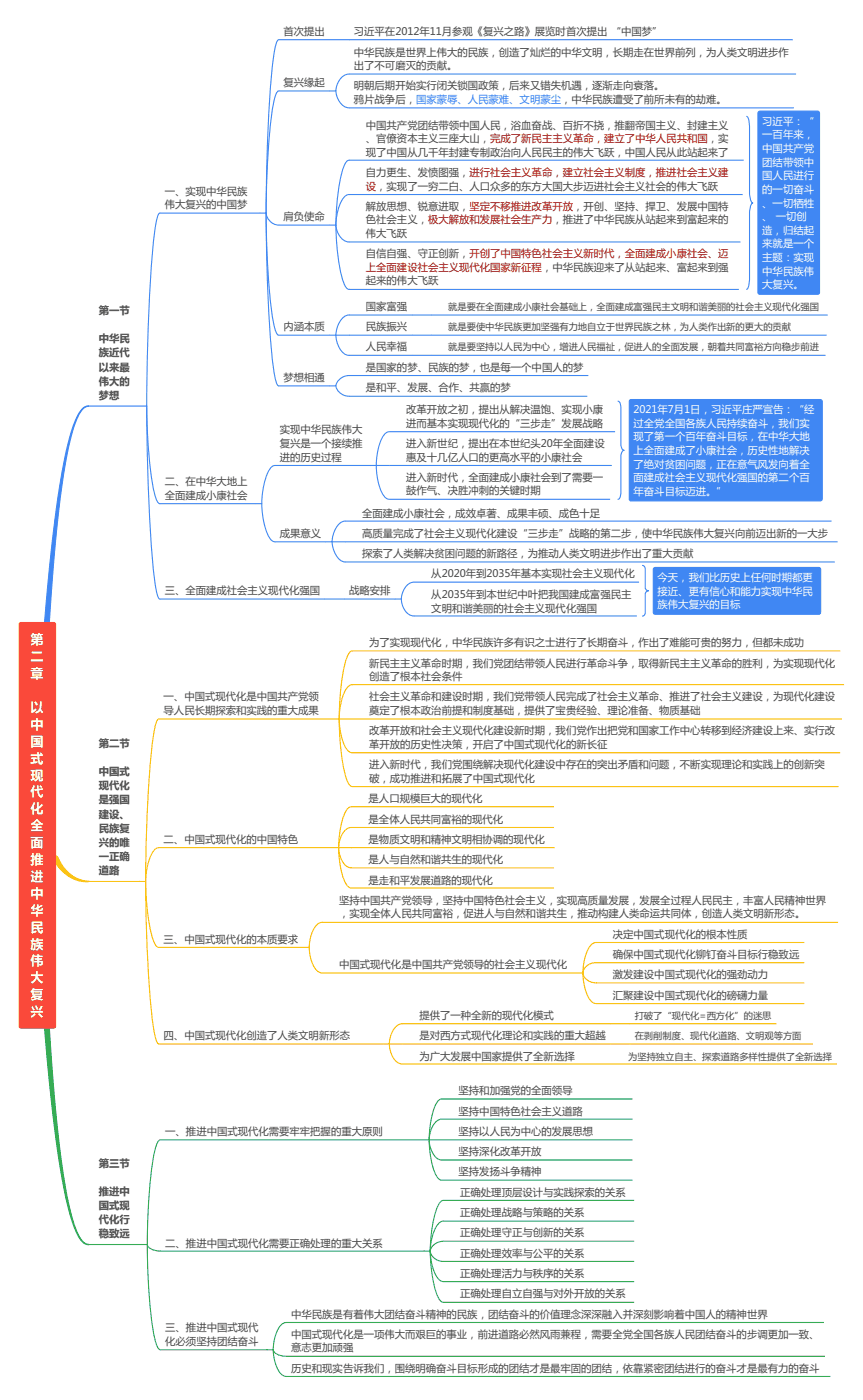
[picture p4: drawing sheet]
<svg xmlns="http://www.w3.org/2000/svg" width="412mm" height="669mm" viewBox="0 0 412 669" stroke-linecap="round" stroke-linejoin="round" font-family="sans-serif">
<path d="M356 56h1l1 4v33v2l1 2-1 1v3v33l-1 3-1 1M295 192h1v2v18l1 2 1 1-1 1-1 2v18v2h-1M307 270h1v1v10l2 1-2 1v10v1h-1" fill="none" stroke="#4087f3" stroke-width=".52"/>
<path d="M39 195l3-1a12 12 0 0 0-7 10l-3 14-3 21-3 26-2 32a1.4 1.4 0 0 1-2 2 1.2 1.2 0 0 1-1-2l4-40 4-31 5-20 3-7z" fill-rule="evenodd" fill="#4087f3"/>
<path d="M39 195l3-1a12 12 0 0 0-7 10l-3 14-3 21-3 26-2 32a1.4 1.4 0 0 1-2 2 1.2 1.2 0 0 1-1-2l4-40 4-31 5-20 3-7z" fill="none" stroke="#4087f3" stroke-width=".48"/>
<path d="M26 409a1.6 1.6 0 0 1 1 0 1.6 1.6 0 0 1 1 1l3 4 3 4 4 2 4 1-5-1-6-3a16 16 0 0 1-6-8z" fill-rule="evenodd" fill="#fbbf04"/>
<path d="M26 409a1.6 1.6 0 0 1 1 0 1.6 1.6 0 0 1 1 1l3 4 3 4 4 2 4 1-5-1-6-3a16 16 0 0 1-6-8z" fill="none" stroke="#fbbf04" stroke-width=".48"/>
<path d="M22 490h1l1 1 3 41 4 32 3 17 4 10a6 6 0 0 0 4 3 9 9 0 0 1-6-8l-5-15-3-21-5-36-2-23z" fill-rule="evenodd" fill="#34ab52"/>
<path d="M22 490h1l1 1 3 41 4 32 3 17 4 10a6 6 0 0 0 4 3 9 9 0 0 1-6-8l-5-15-3-21-5-36-2-23z" fill="none" stroke="#34ab52" stroke-width=".48"/>
<g fill="none" stroke="#4087f3" stroke-width=".52">
<path d="M133 19a26 26 0 0 0-3 14 797 797 0 0 0-3 69h-3M158 19h9M167 35a8 8 0 0 0-7 8h-2M133 43a15 15 0 0 0-3 10 396 396 0 0 0-3 49M160 43a8 8 0 0 0 7 9M167 76a11 11 0 0 0-4 9l-2 11-1 11h-2M167 93a11 11 0 0 0-6 10l-1 4M76 102a32 32 0 0 0-3 15 942 942 0 0 0-3 77h-3M127 102a6 6 0 0 0 6 5M127 102a294 294 0 0 0 4 55l2 3M127 102a583 583 0 0 0 4 78l1 3 1 1M160 107a8 8 0 0 0 7 9"/>
<path d="M160 107l2 18a25 25 0 0 0 4 13h1M167 150a9 9 0 0 0-7 10h-2M197 150h9M167 179a6 6 0 0 0-7 5h-2M167 160h-6a9 9 0 0 0 6 10M197 160h9M197 170h9M160 184a6 6 0 0 0 7 5M186 206a11 11 0 0 0-6 10v6h-3M131 222a12 12 0 0 0-5 11l-1 7h-3M186 222h-6v3a18 18 0 0 0 5 13h1M76 240a13 13 0 0 1-3-9l-2-18-1-19a705 705 0 0 0 5 88v3l1 1"/>
<path d="M125 240l1 7a17 17 0 0 0 5 12M165 249a10 10 0 0 0-6 10h-3M165 259h-6a10 10 0 0 0 6 9M198 278a8 8 0 0 0-6 8h-3M155 286h9M192 286a8 8 0 0 0 6 8"/>
</g>
<g fill="none" stroke="#fbbf04" stroke-width=".52">
<path d="M168 311a10 10 0 0 0-4 8l-1 11-1 13h-3M168 327a8 8 0 0 0-5 7l-1 9M76 343a24 24 0 0 0-3 14 670 670 0 0 0-3 64h-3M162 343h6M162 343v3a18 18 0 0 0 5 13h1M162 343a87 87 0 0 0 4 31l2 2M168 385a9 9 0 0 0-5 8l-1 12h-3M168 395a9 9 0 0 0-6 10M76 405a11 11 0 0 0-6 10v6M162 405h6M162 405a9 9 0 0 0 6 9M162 405v7a18 18 0 0 0 5 12h1"/>
<path d="M70 421l1 18a26 26 0 0 0 4 13h1M70 421a502 502 0 0 0 4 74l2 3M148 452a14 14 0 0 0 5 13h1M154 440a10 10 0 0 0-6 10v2h-3M285 450a10 10 0 0 0-6 9l-1 6h-3M285 460a6 6 0 0 0-7 5M278 465a6 6 0 0 0 7 4M278 465v2a16 16 0 0 0 6 12h1M192 489a9 9 0 0 0-6 9h-3M192 498h-6a9 9 0 0 0 6 10M292 489h9M292 498h9"/>
<path d="M288 508h10"/>
</g>
<g fill="none" stroke="#34ab52" stroke-width=".52">
<path d="M211 525a9 9 0 0 0-5 7l-1 12h-3M211 534a10 10 0 0 0-6 10M77 544a12 12 0 0 0-4 9l-2 18-1 23h-3M205 544h6M205 544a9 9 0 0 0 6 10M205 544v7a19 19 0 0 0 5 12l1 1M212 573a10 10 0 0 0-5 9l-1 8-1 7h-2M77 597a6 6 0 0 1-7-3 217 217 0 0 0 5 48l2 3M205 597a6 6 0 0 0 7 5M205 597a18 18 0 0 0 6 15h1M205 597l1 10a24 24 0 0 0 5 15h1M212 583a11 11 0 0 0-6 10l-1 4"/>
<path d="M212 593a6 6 0 0 0-7 4M137 632a10 10 0 0 0-6 9l-1 4h-2M137 648a6 6 0 0 1-7-3 15 15 0 0 0 6 12h1"/>
</g>
<path d="M9 298l17-1 1 1v192l-1 1h-16l-1-1z" fill-rule="evenodd" fill="#fa493a"/>
<path d="M9 298l17-1 1 1v192l-1 1h-16l-1-1z" fill="none" stroke="#fa493a" stroke-width=".52"/>
<g fill="none" stroke="#4087f3" stroke-width=".52">
<path d="M133 19h25M167 19h212M167 35h213M133 43h25M167 52h212M167 76h188M167 93h188M76 102h48M133 107h25M167 116h187M167 138h186M42 194h25"/>
<path d="M76 240h46M76 286h79"/>
</g>
<path d="M76 343h83M76 405h83M42 421h25M76 452h69M76 498h107" fill="none" stroke="#fbbf04" stroke-width=".52"/>
<path d="M77 544h125M42 594h25M77 597h126M77 645h51" fill="none" stroke="#34ab52" stroke-width=".52"/>
<path d="M362 53h28l1 1v85v2h-28l-1-1z" fill-rule="evenodd" fill="#4087f3"/>
<g fill="none" stroke="#4087f3" stroke-width=".52">
<path d="M362 53h28l1 1v85v2h-28l-1-1zM167 150h30M133 160h25M167 179h114M133 184h25M167 189h113M186 206h108M131 222h46M186 222h106M186 238h105M131 259h25M165 259h235"/>
<path d="M165 249h232M165 268h234"/>
</g>
<path d="M301 191h91l1 1v47h-1h-91z" fill-rule="evenodd" fill="#4087f3"/>
<path d="M301 191h91l1 1v47h-1h-91zM198 278h107M164 286h25M198 294h106" fill="none" stroke="#4087f3" stroke-width=".52"/>
<path d="M312 271h79l1 1v21h-1h-78l-1-1z" fill-rule="evenodd" fill="#4087f3"/>
<path d="M206 150h189M167 160h30M167 170h30M206 160h189M206 170h188M312 271h79l1 1v21h-1h-78l-1-1z" fill="none" stroke="#4087f3" stroke-width=".52"/>
<g fill="none" stroke="#fbbf04" stroke-width=".52">
<path d="M168 311h233M168 327h235M168 343h234M168 359h233M168 376h232M168 385h97M168 395h97M168 405h97M168 414h97M168 424h97M154 440h246M285 450h99"/>
<path d="M285 460h99M154 465h121M285 469h99M285 479h99M192 489h100M192 498h100M301 489h70M301 498h87M192 508h96M298 508h102"/>
</g>
<g fill="none" stroke="#34ab52" stroke-width=".52">
<path d="M211 525h91M211 534h91M211 544h91M211 554h91M211 564h91M212 573h91M212 583h91M212 593h91M212 602h91M212 612h91M137 632h256M212 622h91"/>
<path d="M137 648h257M137 657h259"/>
</g>
<g font-size="6.2" fill="#fff">
<text x="15" y="308">第</text>
<text x="15" y="316">二</text>
<text x="15" y="324">章</text>
<text x="15" y="340">以</text>
<text x="15" y="348">中</text>
<text x="15" y="356">国</text>
<text x="15" y="364">式</text>
<text x="15" y="372">现</text>
<text x="15" y="380">代</text>
<text x="15" y="388">化</text>
<text x="15" y="396">全</text>
<text x="15" y="405">面</text>
<text x="15" y="413">推</text>
<text x="15" y="421">进</text>
<text x="15" y="429">中</text>
<text x="15" y="437">华</text>
<text x="15" y="445">民</text>
<text x="15" y="453">族</text>
<text x="15" y="461">伟</text>
<text x="15" y="469">大</text>
<text x="15" y="477">复</text>
<text x="15" y="485">兴</text>
</g>
<g font-size="4.9" fill="#454545">
<text x="135" y="17">首次提出</text>
<text x="169" y="17">习近平在2012年11月参观《复兴之路》展览时首次提出 “中国梦”</text>
<text x="169" y="27">中华民族是世界上伟大的民族，创造了灿烂的中华文明，长期走在世界前列，为人类文明进步作</text>
<text x="169" y="33">出了不可磨灭的贡献。</text>
<text x="135" y="41">复兴缘起</text>
<text x="169" y="43">明朝后期开始实行闭关锁国政策，后来又错失机遇，逐渐走向衰落。</text>
<text x="169" y="49">鸦片战争后，国家蒙辱、人民蒙难、文明蒙尘，中华民族遭受了前所未有的劫难。</text>
<text x="175" y="61">中国共产党团结带领中国人民，浴血奋战、百折不挠，推翻帝国主义、封建主义</text>
<text x="175" y="68">、官僚资本主义三座大山，完成了新民主主义革命，建立了中华人民共和国，实</text>
<text x="175" y="74">现了中国从几千年封建专制政治向人民民主的伟大飞跃，中国人民从此站起来了</text>
<text x="175" y="84">自力更生、发愤图强，进行社会主义革命，建立社会主义制度，推进社会主义建</text>
<text x="79" y="93">一、实现中华民族</text>
<text x="79" y="99">伟大复兴的中国梦</text>
<text x="175" y="100">解放思想、锐意进取，坚定不移推进改革开放，开创、坚持、捍卫、发展中国特</text>
<text x="135" y="105">肩负使命</text>
<text x="175" y="107">色社会主义，极大解放和发展社会生产力，推进了中华民族从站起来到富起来的</text>
<text x="175" y="113">伟大飞跃</text>
<text x="175" y="123">自信自强、守正创新，开创了中国特色社会主义新时代，全面建成小康社会、迈</text>
<text x="175" y="136">起来的伟大飞跃</text>
<text x="47" y="150">第一节</text>
<text x="175" y="148">国家富强</text>
<text x="135" y="158">内涵本质</text>
<text x="175" y="158">民族振兴</text>
<text x="47" y="163">中华民</text>
<text x="175" y="167">人民幸福</text>
<text x="47" y="170">族近代</text>
<text x="47" y="177">以来最</text>
<text x="175" y="177">是国家的梦、民族的梦，也是每一个中国人的梦</text>
<text x="47" y="184">伟大的</text>
<text x="135" y="182">梦想相通</text>
<text x="47" y="191">梦想</text>
<text x="175" y="187">是和平、发展、合作、共赢的梦</text>
<text x="194" y="197">改革开放之初，提出从解决温饱、实现小康</text>
<text x="194" y="204">进而基本实现现代化的“三步走”发展战略</text>
<text x="134" y="207">实现中华民族伟大</text>
<text x="134" y="213">复兴是一个接续推</text>
<text x="194" y="213">进入新世纪，提出在本世纪头20年全面建设</text>
<text x="134" y="220">进的历史过程</text>
<text x="194" y="220">惠及十几亿人口的更高水平的小康社会</text>
<text x="79" y="232">二、在中华大地上</text>
<text x="194" y="230">进入新时代，全面建成小康社会到了需要一</text>
<text x="79" y="238">全面建成小康社会</text>
<text x="194" y="236">鼓作气、决胜冲刺的关键时期</text>
<text x="173" y="247">全面建成小康社会，成效卓著、成果丰硕、成色十足</text>
<text x="134" y="256">成果意义</text>
<text x="173" y="256">高质量完成了社会主义现代化建设“三步走”战略的第二步，使中华民族伟大复兴向前迈出新的一大步</text>
<text x="173" y="266">探索了人类解决贫困问题的新路径，为推动人类文明进步作出了重大贡献</text>
<text x="206" y="276">从2020年到2035年基本实现社会主义现代化</text>
<text x="79" y="284">三、全面建成社会主义现代化强国</text>
<text x="167" y="284">战略安排</text>
<text x="206" y="286">从2035年到本世纪中叶把我国建成富强民主</text>
<text x="206" y="292">文明和谐美丽的社会主义现代化强国</text>
<text x="176" y="308">为了实现现代化，中华民族许多有识之士进行了长期奋斗，作出了难能可贵的努力，但都未成功</text>
<text x="176" y="318">新民主主义革命时期，我们党团结带领人民进行革命斗争，取得新民主主义革命的胜利，为实现现代化</text>
<text x="176" y="325">创造了根本社会条件</text>
<text x="78" y="334">一、中国式现代化是中国共产党领</text>
<text x="176" y="334">社会主义革命和建设时期，我们党带领人民完成了社会主义革命、推进了社会主义建设，为现代化建设</text>
<text x="78" y="341">导人民长期探索和实践的重大成果</text>
<text x="176" y="341">奠定了根本政治前提和制度基础，提供了宝贵经验、理论准备、物质基础</text>
<text x="176" y="351">改革开放和社会主义现代化建设新时期，我们党作出把党和国家工作中心转移到经济建设上来、实行改</text>
<text x="47" y="357">第二节</text>
<text x="176" y="357">革开放的历史性决策，开启了中国式现代化的新长征</text>
<text x="47" y="370">中国式</text>
<text x="176" y="367">进入新时代，我们党围绕解决现代化建设中存在的突出矛盾和问题，不断实现理论和实践上的创新突</text>
<text x="47" y="377">现代化</text>
<text x="176" y="373">破，成功推进和拓展了中国式现代化</text>
<text x="47" y="384">是强国</text>
<text x="176" y="383">是人口规模巨大的现代化</text>
<text x="47" y="390">建设、</text>
<text x="176" y="393">是全体人民共同富裕的现代化</text>
<text x="47" y="397">民族复</text>
<text x="47" y="404">兴的唯</text>
<text x="78" y="402">二、中国式现代化的中国特色</text>
<text x="176" y="402">是物质文明和精神文明相协调的现代化</text>
<text x="47" y="411">一正确</text>
<text x="176" y="412">是人与自然和谐共生的现代化</text>
<text x="47" y="418">道路</text>
<text x="176" y="422">是走和平发展道路的现代化</text>
<text x="162" y="432">坚持中国共产党领导，坚持中国特色社会主义，实现高质量发展，发展全过程人民民主，丰富人民精神世界</text>
<text x="162" y="438">，实现全体人民共同富裕，促进人与自然和谐共生，推动构建人类命运共同体，创造人类文明新形态。</text>
<text x="293" y="448">决定中国式现代化的根本性质</text>
<text x="78" y="450">三、中国式现代化的本质要求</text>
<text x="293" y="457">确保中国式现代化铆钉奋斗目标行稳致远</text>
<text x="162" y="462">中国式现代化是中国共产党领导的社会主义现代化</text>
<text x="293" y="467">激发建设中国式现代化的强劲动力</text>
<text x="293" y="477">汇聚建设中国式现代化的磅礴力量</text>
<text x="200" y="487">提供了一种全新的现代化模式</text>
<text x="78" y="496">四、中国式现代化创造了人类文明新形态</text>
<text x="200" y="496">是对西方式现代化理论和实践的重大超越</text>
<text x="200" y="506">为广大发展中国家提供了全新选择</text>
<text x="219" y="522">坚持和加强党的全面领导</text>
<text x="219" y="532">坚持中国特色社会主义道路</text>
<text x="79" y="542">一、推进中国式现代化需要牢牢把握的重大原则</text>
<text x="219" y="542">坚持以人民为中心的发展思想</text>
<text x="219" y="552">坚持深化改革开放</text>
<text x="47" y="557">第三节</text>
<text x="219" y="561">坚持发扬斗争精神</text>
<text x="47" y="571">推进中</text>
<text x="220" y="571">正确处理顶层设计与实践探索的关系</text>
<text x="47" y="577">国式现</text>
<text x="220" y="581">正确处理战略与策略的关系</text>
<text x="47" y="584">代化行</text>
<text x="47" y="591">稳致远</text>
<text x="220" y="590">正确处理守正与创新的关系</text>
<text x="79" y="595">二、推进中国式现代化需要正确处理的重大关系</text>
<text x="220" y="600">正确处理效率与公平的关系</text>
<text x="220" y="610">正确处理活力与秩序的关系</text>
<text x="220" y="620">正确处理自立自强与对外开放的关系</text>
<text x="139" y="629">中华民族是有着伟大团结奋斗精神的民族，团结奋斗的价值理念深深融入并深刻影响着中国人的精神世界</text>
<text x="79" y="636">三、推进中国式现代</text>
<text x="139" y="639">中国式现代化是一项伟大而艰巨的事业，前进道路必然风雨兼程，需要全党全国各族人民团结奋斗的步调更加一致、</text>
<text x="79" y="642">化必须坚持团结奋斗</text>
<text x="139" y="645">意志更加顽强</text>
<text x="139" y="655">历史和现实告诉我们，围绕明确奋斗目标形成的团结才是最牢固的团结，依靠紧密团结进行的奋斗才是最有力的奋斗</text>
</g>
<g font-size="4.9" fill="#fff">
<text x="364" y="60">习近平：“</text>
<text x="364" y="66">一百年来，</text>
<text x="364" y="73">中国共产党</text>
<text x="364" y="79">团结带领中</text>
<text x="364" y="86">国人民进行</text>
<text x="364" y="92">的一切奋斗</text>
<text x="364" y="99">、一切牺牲</text>
<text x="364" y="105">、 一切创</text>
<text x="364" y="112">造，归结起</text>
<text x="364" y="118">来就是一个</text>
<text x="364" y="125">主题：实现</text>
<text x="364" y="131">中华民族伟</text>
<text x="364" y="138">大复兴。</text>
<text x="303" y="197">2021年7月1日，习近平庄严宣告：“经</text>
<text x="303" y="204">过全党全国各族人民持续奋斗，我们实</text>
<text x="303" y="210">现了第一个百年奋斗目标，在中华大地</text>
<text x="303" y="217">上全面建成了小康社会，历史性地解决</text>
<text x="303" y="223">了绝对贫困问题，正在意气风发向着全</text>
<text x="303" y="230">面建成社会主义现代化强国的第二个百</text>
<text x="303" y="236">年奋斗目标迈进。”</text>
<text x="314" y="277">今天，我们比历史上任何时期都更</text>
<text x="314" y="284">接近、更有信心和能力实现中华民</text>
<text x="314" y="290">族伟大复兴的目标</text>
</g>
<g font-size="4.9" fill="#c00000">
<text x="175" y="91">设，实现了一穷二白、人口众多的东方大国大步迈进社会主义社会的伟大飞跃</text>
<text x="175" y="129">上全面建设社会主义现代化国家新征程，中华民族迎来了从站起来、富起来到强</text>
</g>
<g font-size="4.4" fill="#454545">
<text x="214" y="148">就是要在全面建成小康社会基础上，全面建成富强民主文明和谐美丽的社会主义现代化强国</text>
<text x="214" y="158">就是要使中华民族更加坚强有力地自立于世界民族之林，为人类作出新的更大的贡献</text>
<text x="214" y="167">就是要坚持以人民为中心，增进人民福祉，促进人的全面发展，朝着共同富裕方向稳步前进</text>
<text x="303" y="487">打破了“现代化=西方化”的迷思</text>
<text x="303" y="496">在剥削制度、现代化道路、文明观等方面</text>
<text x="300" y="506">为坚持独立自主、探索道路多样性提供了全新选择</text>
</g>
</svg>
